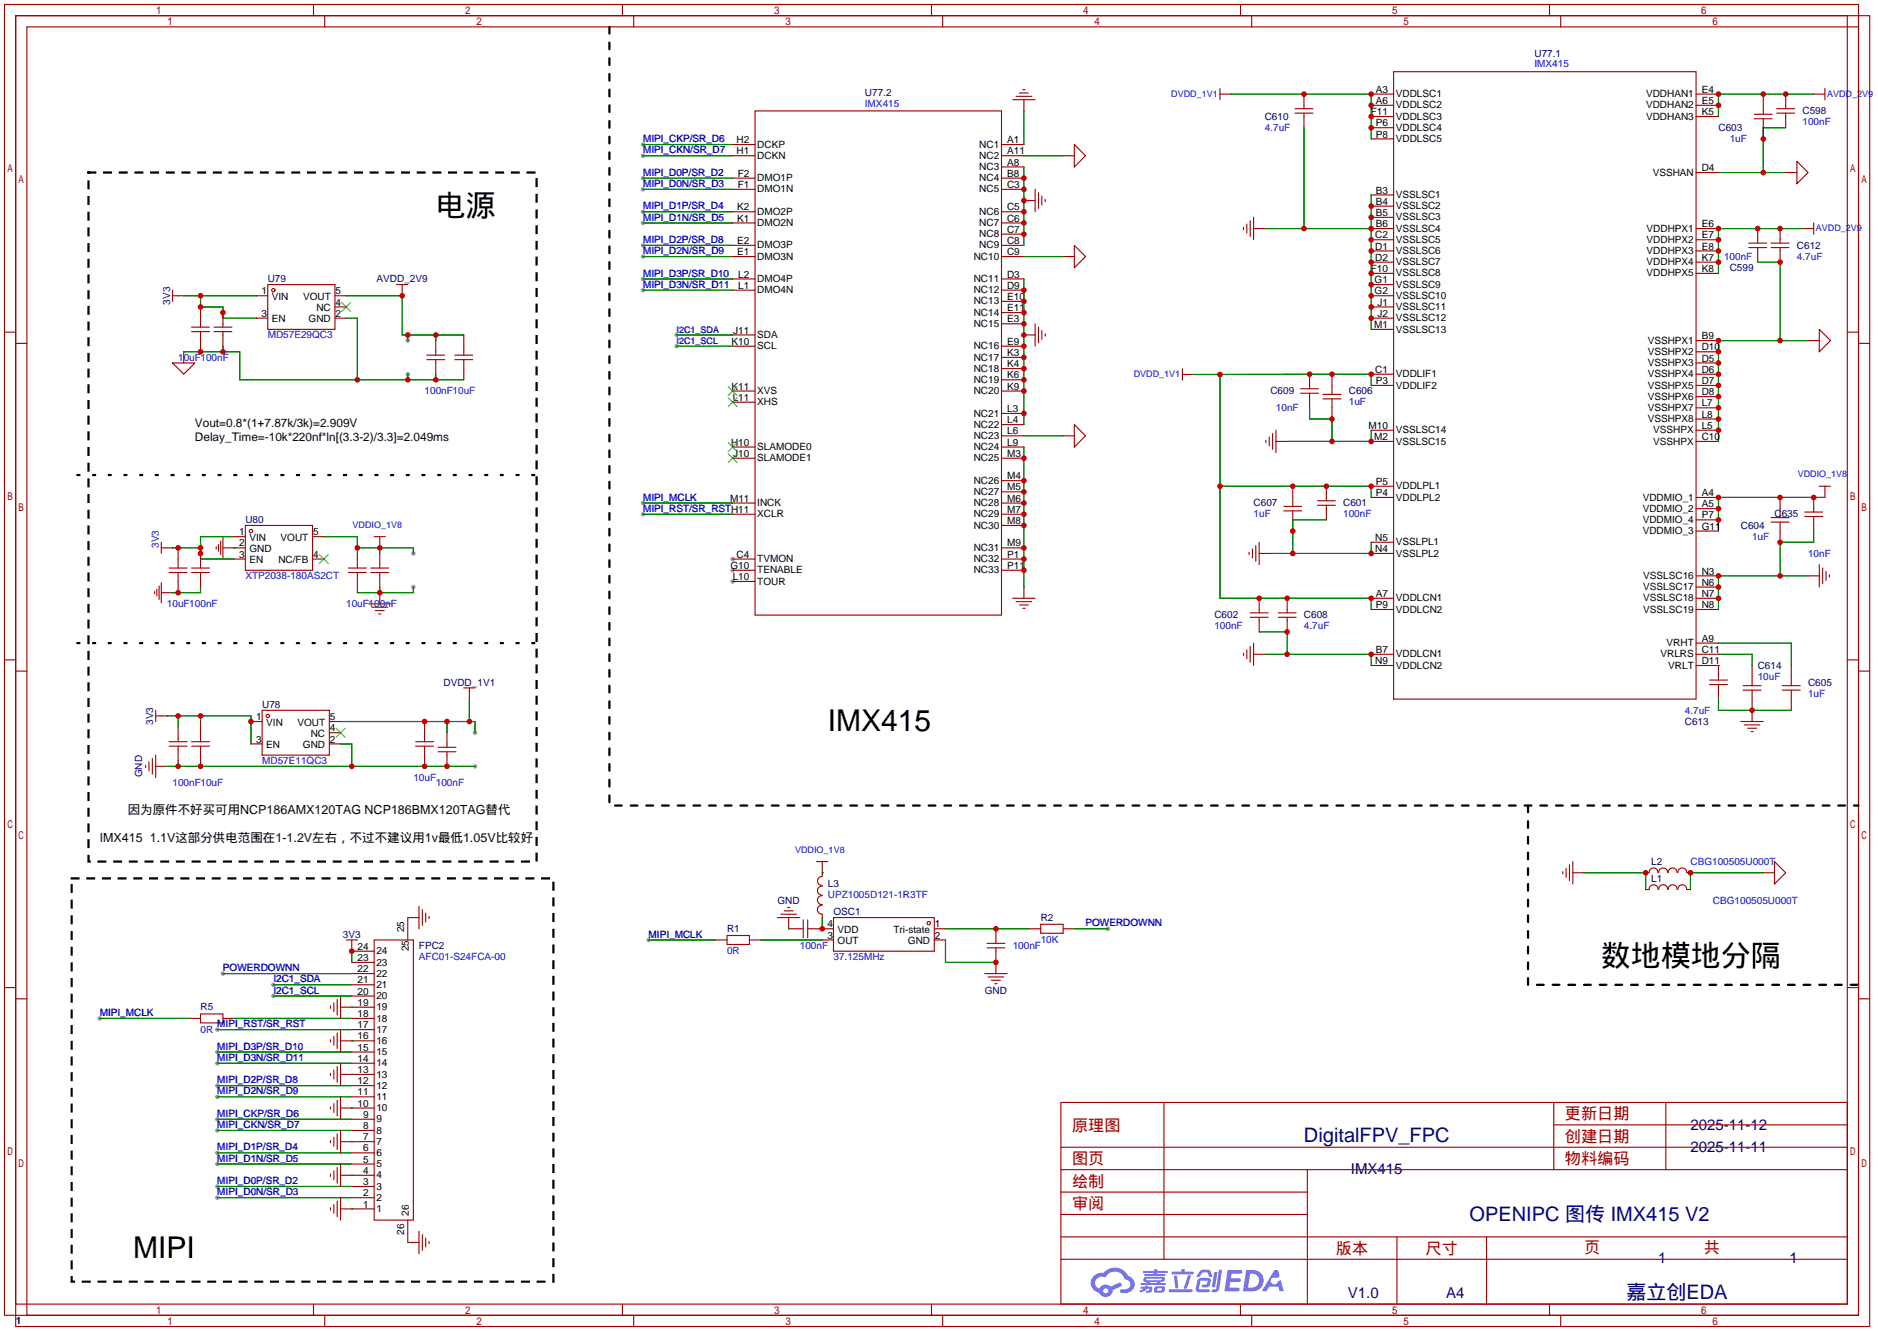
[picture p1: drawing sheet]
<svg xmlns="http://www.w3.org/2000/svg" width="426mm" height="302mm" viewBox="0 0 426 302" stroke-linecap="round" stroke-linejoin="round" font-family="sans-serif">
<g fill="#999">
<circle cx="166.1" cy="126.7" r=".51"/>
<circle cx="166.1" cy="129.3" r=".51"/>
<circle cx="166.1" cy="131.8" r=".51"/>
<circle cx="145.8" cy="42.9" r=".51"/>
<circle cx="145.8" cy="40.4" r=".51"/>
<circle cx="145.8" cy="48" r=".51"/>
<circle cx="145.8" cy="32.8" r=".51"/>
<circle cx="145.8" cy="55.6" r=".51"/>
<circle cx="145.8" cy="58.2" r=".51"/>
<circle cx="145.8" cy="63.2" r=".51"/>
<circle cx="145.8" cy="65.8" r=".51"/>
<circle cx="153.4" cy="75.9" r=".51"/>
<circle cx="145.8" cy="114" r=".51"/>
<circle cx="145.8" cy="116.6" r=".51"/>
<circle cx="92.5" cy="77.2" r=".51"/>
<circle cx="92.5" cy="84.8" r=".51"/>
<circle cx="145.8" cy="35.3" r=".51"/>
<circle cx="145.8" cy="50.5" r=".51"/>
<circle cx="153.4" cy="78.5" r=".51"/>
<circle cx="107.7" cy="173.7" r=".51"/>
<circle cx="107.7" cy="166.1" r=".51"/>
<circle cx="93.7" cy="133.1" r=".51"/>
<circle cx="93.7" cy="125.5" r=".51"/>
<circle cx="147.1" cy="213.1" r=".51"/>
<circle cx="251.2" cy="210.6" r=".51"/>
<circle cx="49.3" cy="271.5" r=".51"/>
<circle cx="49.3" cy="269" r=".51"/>
<circle cx="49.3" cy="263.9" r=".51"/>
<circle cx="49.3" cy="261.4" r=".51"/>
<circle cx="49.3" cy="256.3" r=".51"/>
<circle cx="49.3" cy="253.7" r=".51"/>
<circle cx="49.3" cy="248.7" r=".51"/>
<circle cx="49.3" cy="246.1" r=".51"/>
<circle cx="49.3" cy="241" r=".51"/>
<circle cx="49.3" cy="238.5" r=".51"/>
<circle cx="49.3" cy="233.4" r=".51"/>
<circle cx="22.6" cy="230.9" r=".51"/>
<circle cx="62" cy="225.8" r=".51"/>
<circle cx="62" cy="223.3" r=".51"/>
<circle cx="50.5" cy="220.7" r=".51"/>
</g>
<g fill="none" stroke="#a10000" stroke-width=".25">
<path d="M1 1h420.4v297.2h-420.4zM3.6 3.6h420.3v297.1h-420.3zM3.6 3.6h415.2v292.1h-415.2zM6.1 6.1h415.3v292.1h-415.3zM71.1 1v2.6M73.6 3.6v2.5M141.1 1v2.6M143.7 3.6v2.5M211.2 1v2.6M213.7 3.6v2.5M281.3 1v2.6M283.8 3.6v2.5"/>
<path d="M351.3 1v2.6M353.9 3.6v2.5M1 75.3h2.6M3.6 77.9h2.5M418.8 75.3h2.6M421.4 77.9h2.5M1 149.6h2.6M3.6 152.1h2.5M418.8 149.6h2.6M421.4 152.1h2.5M1 223.9h2.6M3.6 226.4h2.5"/>
<path d="M418.8 223.9h2.6M421.4 226.4h2.5M240.5 249.9h178.3v45.8h-178.3zM263.9 249.9v35.6M352.3 249.9v15.3M352.3 255h66.5M377.7 249.9v15.3M240.5 270.3h55.9M240.5 265.2h178.3M240.5 275.3h55.9M240.5 260.1h178.3M296.4 265.2v30.5"/>
<path d="M71.1 295.7v2.5M73.6 298.2v2.5M141.1 295.7v2.5M143.7 298.2v2.5M211.2 295.7v2.5M213.7 298.2v2.5M240.5 285.5h178.3M240.5 280.4h178.3M281.3 295.7v2.5M283.8 298.2v2.5M316.7 280.4v15.3M337.1 280.4v15.3"/>
<path d="M351.3 295.7v2.5M353.9 298.2v2.5"/>
</g>
<g fill="#5487ff">
<path d="M278.4 287.9h2.6a.48 .48 0 0 1 .7 .4 .48 .48 0 0 1-.7 .5h-1.8l-.1 1h1.9a.43 .43 0 0 1 .4 .5 .43 .43 0 0 1-.5 .3h-1.9l-.2 1.3h1.6a.45 .45 0 0 1 .6 .2 .45 .45 0 0 1-.1 .6l-3.3 .1z"/>
<path d="M288.9 288h.9l.4 1.4-.8 .4a.84 .84 0 0 0-1.2 .2 .84 .84 0 0 0 .3 1.2 .84 .84 0 0 0 1.2-.4l.1-.3 .6-.3 .7 2.5h-1l-.3-1h-2l-.6 1h-1.1z"/>
<path d="M275.3 288.4h.7l-.5 3.2a.36 .36 0 0 1-.3 .3 .36 .36 0 0 1-.4-.4z"/>
<path d="M276.4 287.9h.7l-.6 4.3a1.13 1.13 0 0 1-1.8 .6l.2-.4 .7-.1 .2-.2z"/>
<path d="M272.1 288.2l.6-.4h1a.77 .77 0 0 1 .8 .6l.3 .9-.1 .2h-.6l-.2-.9-.3-.1h-.9l-.7 1-.7-.1z"/>
<path d="M271.6 290l.6-.3h1.7a.81 .81 0 0 1 .6 .5 .81 .81 0 0 1-.1 .9 .81 .81 0 0 1-.9 .8h-.7a.32 .32 0 0 1-.3-.4 .32 .32 0 0 1 .4-.3h.7l.2-.9-1.6 .1-.4 1.9h2.2a.32 .32 0 0 1 .3 .4 .32 .32 0 0 1-.4 .3l-2.2-.1-.5-.3-.1-.5z"/>
<path d="M265.1 292.3h5a.33 .33 0 0 1 .3 .4 .33 .33 0 0 1-.4 .3h-4.8l-.2-.2z"/>
<path d="M269.3 289.1h.8l-.7 2a.98 .98 0 0 1-.7 1.1l-.3-.3z"/>
<path d="M266.2 289.2h.7l.3 2.6a.34 .34 0 0 1-.3 .3 .34 .34 0 0 1-.4-.2z"/>
<path d="M265.7 288.3h2.1l.3-.6h.5l-.1 .6h1.8a.32 .32 0 0 1 .4 .3 .32 .32 0 0 1-.4 .3h-4.5l-.2-.1z"/>
<path d="M258.7 291.7h.9l.1-.2h.6v.2h.8l.2 .2-.2 .9-1.3 .2v-.4h.7l.1-.4a.68 .68 0 0 0-1 .4l-1.1 .4-.2-.4 1-.4h-.7z"/>
<path d="M259.2 288.1h2.4l.1-.3h.7v.3h2.1l.3 .3-.3 .2h-2.2v.3h1.8l.2 .2-.2 .2h-4.6v-.4h2v-.3h-2.2l-.2-.1z"/>
<path d="M282.6 287.9l-.8 4.9h1.7a2.5 2.5 0 0 0 3-2.5 2.5 2.5 0 0 0-3.1-2.4zM283.4 288.8a1.65 1.65 0 0 1 2.1 1.6 1.65 1.65 0 0 1-2.2 1.5h-.3z"/>
<path d="M259.4 289.7l-.2 .7 .7 .2 .1 .3h-1.3l.1 .4h5.3l.3-.2-.2-.2h-1.2l.2-.3a.7 .7 0 0 0 .8-.2 .7 .7 0 0 0 0-.9h-4.2zM260 289.9l3.4 .1-.2 .2h-3.2zM260.7 290.6h1.7l-.2 .3h-1.4z"/>
<path d="M261.8 291.8a1.05 1.05 0 0 0 0 1.2 2.91 2.91 0 0 0 2.2-.2 .98 .98 0 0 0 0-1.2h-1.7zM262.4 292.1l.9-.1 .1 .4-.3 .2h-.8z"/>
<path d="M248.1 289.2a2.23 2.23 0 0 0-.7 2.3 2.23 2.23 0 0 0 1.8 1.6 1.58 1.58 0 0 0 1.8 .9 1.58 1.58 0 0 0 1.3-1.5l2.2-1-.5-.8-2.1 1a1.65 1.65 0 0 0-2.7 .5 1.47 1.47 0 0 1-.7-2.1 1.47 1.47 0 0 1 2.2-.4 2.3 2.3 0 0 1 2.3-1.4 2.3 2.3 0 0 1 2 1.8 1.12 1.12 0 0 1 1.3 1 1.12 1.12 0 0 1-1.1 1.2h-.7a.45 .45 0 0 0-.6 .3 .45 .45 0 0 0 .4 .6 2.21 2.21 0 0 0 2.3-.6 2.21 2.21 0 0 0 .5-2.3 2.13 2.13 0 0 0-1.3-1 3.3 3.3 0 0 0-5.6-.7l-1.1 .1zM250.1 292.7a.6 .6 0 0 1 1.2 0 .6 .6 0 0 1-1.2 0z"/>
</g>
<g fill="none" stroke="#a10000" stroke-width=".25">
<path d="M316 16.3h68.6v142.2h-68.6zM166.1 32.8h5.1M166.1 35.3h5.1M171.2 25.1h55.9v114.3h-55.9zM227.1 32.8h5.1M227.1 35.3h5.1M227.1 37.8h5.1M229.6 22.6h5.1M230.4 21.8h3.5M231.1 21.1h2.1M231.9 20.3h.5M232.2 22.6v2.5"/>
<path d="M241 35.3h2.6M243.6 32.8l2.5 2.5-2.5 2.5zM276.6 21.3h2.5M276.6 20.1v2.5M279.1 21.3h.1M293.6 24.6h4.1M293.6 25.7h4.1M295.7 21.3v3.3M295.7 25.7v3.3M310.9 21.3h5.1M310.9 23.9h5.1M310.9 26.4h5.1"/>
<path d="M310.9 29h5.1M310.9 31.5h5.1M384.6 21.3h5M384.6 23.9h5M384.6 26.4h5M384.6 39.1h5M397.8 26.9h4M397.8 25.9h4M399.8 21.3v4.6M399.8 26.9v4.6M402.8 24.6h4.1M402.8 25.7h4.1"/>
<path d="M404.9 21.3v3.3M404.9 25.7v3.3M404.9 39.1h2.5M407.4 36.6l2.6 2.5-2.6 2.6zM411.2 21.3h2.6M411.2 21.3h.1M413.8 20.1v2.5M166.1 40.4h5.1M166.1 42.9h5.1M166.1 48h5.1M166.1 50.5h5.1M166.1 55.6h5.1"/>
<path d="M166.1 58.2h5.1M227.1 40.4h5.1M227.1 42.9h5.1M227.1 48h5.1M227.1 50.5h5.1M227.1 55.6h5.1M227.1 58.2h5.1M227.1 53.1h5.1M232.2 45.5h2.5M234.7 42.9v5.1M235.5 43.7v3.5M236.2 44.4v2.1"/>
<path d="M237 45.2v.5M241 58.2h2.6M243.6 55.6l2.5 2.6-2.5 2.5zM281.9 51.6v.5M282.7 50.8v2M283.5 50v3.6M284.2 51.8h2.6M284.2 49.3v5.1M310.9 51.8h5.1M310.9 44.2h5.1M310.9 46.7h5.1M310.9 49.3h5.1"/>
<path d="M310.9 54.4h5.1M310.9 56.9h5.1M310.9 59.4h5.1M384.6 51.8h5M384.6 54.4h5M384.6 56.9h5M384.6 59.4h5M396.5 56.1h4.1M396.5 55.1h4.1M398.5 51.8v3.3M398.5 56.1v3.3M401.6 56.1h4"/>
<path d="M401.6 55.1h4M403.6 51.8v3.3M403.6 56.1v3.3M408.7 51.8h2.5M408.7 51.8h.1M411.2 50.5v2.6M39.1 67.1h2.6M39.1 65.8v2.5M41.7 79.8v2.5M43.4 75.2h4.1M43.4 74.2h4.1M45.5 69.6v4.6"/>
<path d="M45.5 75.2v4.6M48.5 75.2h4.1M48.5 74.2h4.1M50.5 70.9v3.3M50.5 75.2v3.3M58.2 67.1h2.5M58.2 72.1h2.5M60.7 64.5h15.2v10.2h-15.2zM75.9 67.1h2.6M75.9 69.6h2.6M75.9 72.1h2.6M89.9 64.5h2.6"/>
<path d="M91.2 64.5v2.6M98.8 77.2v3.3M105.2 75.9v4.6M166.1 63.2h5.1M166.1 65.8h5.1M166.1 75.9h5.1M166.1 78.5h5.1M227.1 63.2h5.1M227.1 65.8h5.1M227.1 78.5h5.1M227.1 68.3h5.1M227.1 70.9h5.1"/>
<path d="M227.1 73.4h5.1M232.2 75.9h2.5M234.7 73.4v5.1M235.5 74.2v3.5M236.2 74.9v2.1M237 75.7v.5M310.9 64.5h5.1M310.9 67.1h5.1M310.9 62h5.1M310.9 69.6h5.1M310.9 72.1h5.1M310.9 74.7h5.1"/>
<path d="M384.6 62h5M384.6 77.2h5M384.6 79.8h5M410 77.2h2.5M412.5 74.7l2.5 2.5-2.5 2.6zM39.1 82.3h5.1l-2.5 2.5zM96.8 81.5h4M96.8 80.5h4M98.8 81.5v3.3M103.1 81.5h4.1M103.1 80.5h4.1M105.2 81.5v4.6"/>
<path d="M166.1 88.6h5.1M166.1 91.2h5.1M227.1 88.6h5.1M227.1 81h5.1M227.1 83.6h5.1M227.1 86.1h5.1M227.1 93.7h5.1M227.1 96.3h5.1M227.1 98.8h5.1M241 98.8h2.6M243.6 96.3l2.5 2.5-2.5 2.5zM268.1 84.9h2.5"/>
<path d="M268.1 83.6v2.6M270.6 84.9h.1M287 99.8v.5M287.8 99.1v2M288.5 98.3v3.6M289.3 97.5v5.1M294.9 88.1h4.1M294.9 89.2h4.1M296.9 84.8v3.3M296.9 89.2v3.3M300 89.4h4M300 90.4h4"/>
<path d="M302 84.8v4.6M302 90.4v4.6M310.9 84.8h5.1M310.9 87.4h5.1M310.9 97.5h5.1M384.6 84.8h5M384.6 87.4h5M384.6 97.5h5M384.6 82.3h5M384.6 89.9h5M384.6 92.5h5M384.6 95h5"/>
<path d="M55.6 119.1h15.3v10.2h-15.3zM166.1 101.3h5.1M166.1 103.9h5.1M166.1 114h5.1M166.1 116.6h5.1M227.1 101.3h5.1M227.1 103.9h5.1M227.1 114h5.1M227.1 116.6h5.1M227.1 109h5.1M227.1 111.5h5.1M227.1 119.1h5.1"/>
<path d="M289.3 100.1h2.5M291.1 114.8h4M291.1 115.8h4M293.1 110.2v4.6M293.1 115.8v4.6M298.7 114.6h4.1M298.7 113.5h4.1M300.7 110.2v3.3M300.7 114.6v3.3M310.9 110.2h5.1M310.9 112.8h5.1M310.9 100.1h5.1"/>
<path d="M384.6 112.8h5M384.6 100.1h5M384.6 115.3h5M384.6 117.9h5M401.6 118.4h4M401.6 117.3h4M403.6 112.8v4.5M403.6 118.4v4.5M409.2 116.1h4.1M409.2 117.1h4.1M411.2 112.8v3.3M411.2 117.1v3.3"/>
<path d="M412.5 110.2h2.5M413.8 110.2v2.6M413.8 112.8h.1M35.1 134.1v.5M35.6 133.6v1.5M36.1 132.8v3.1M36.6 124.2h2.5M36.6 134.4h2.5M36.6 122.9v2.6M36.6 132.1v4.6M38.4 129.8h4M38.4 128.8h4"/>
<path d="M39.1 134.4h.1M39.1 124.2h.1M40.4 124.2v4.6M40.4 129.8v4.6M43.4 129.8h4.1M43.4 128.8h4.1M45.5 125.5v3.3M45.5 129.8v3.3M49 124v.5M49.5 123.4v1.6M50 122.7v3M50.5 124.2h5.1"/>
<path d="M50.5 121.9v4.6M53.1 124.2h.1M53.1 126.7h2.5M53.1 121.7h2.5M70.9 126.7h2.5M70.9 121.7h2.5M79 129.8h4.1M79 128.8h4.1M81 124.2v4.6M81 129.8v4.6M83.6 136.9h5M84.1 129.8h4"/>
<path d="M84.1 128.8h4M84.3 137.7h3.6M84.8 121.7h2.6M85.1 138.4h2M85.9 139.2h.5M86.1 124.2h.1M86.1 121.7v2.5M86.1 125.5v3.3M86.1 129.8v3.3M86.1 134.4v2.5M166.1 126.7h5.1M166.1 129.3h5.1"/>
<path d="M166.1 131.8h5.1M227.1 126.7h5.1M227.1 129.3h5.1M227.1 124.2h5.1M229.6 135.6h5.1M230.4 136.4h3.5M231.1 137.2h2.1M231.9 137.9h.5M232.2 133.1v2.5M283.2 125.2v.5M283.5 140h4M283.5 138.9h4"/>
<path d="M284 124.5v2M284.7 123.7v3.6M285.5 122.9v5.1M285.5 135.6v3.3M285.5 140v3.3M285.5 125.5h2.5M289.8 140h4.1M289.8 138.9h4.1M291.8 135.6v3.3M291.8 140v3.3M310.9 135.6h5.1M310.9 125.5h5.1"/>
<path d="M310.9 138.2h5.1M310.9 122.9h5.1M384.6 135.6h5M384.6 130.6h5M384.6 120.4h5M384.6 133.1h5M384.6 138.2h5M410 130.6h2.5M412.5 128v5.1M413.3 128.8v3.5M414 129.5v2.1M414.8 130.3v.5"/>
<path d="M105.2 156h2.5M106.4 156v2.5M281.9 148.1v.5M282.7 147.3v2.1M283.5 146.6v3.5M284.2 145.8v5.1M284.2 148.3h2.6M310.9 148.3h5.1M310.9 150.9h5.1M384.6 148.3h5M384.6 150.9h5v3.3M384.6 145.8h5"/>
<path d="M387.6 155.2h4.1M387.6 154.2h4.1M389.6 155.2v3.3M395.2 156.5h4.1M395.2 155.4h4.1M397.3 150.9v4.5M397.3 156.5v7.1M404.1 156.5h4.1M404.1 155.4h4.1M406.1 150.9v4.5M406.1 156.5v4.5M33 173.5v.5"/>
<path d="M33.8 172.7v2.1M34.5 172v3.5M35.3 173.7h2.5M35.3 161v2.6M35.3 171.2v5.1M35.3 162.3h2.5M38.4 169.2h4M38.4 168.1h4M40.4 164.8v3.3M40.4 169.2v3.3M43.4 169.2h4.1M43.4 168.1h4.1"/>
<path d="M45.5 163.6v4.5M45.5 169.2v4.5M56.9 163.6h2.5M56.9 168.7h2.5M59.4 161h15.3v10.2h-15.3zM74.7 163.6h2.5M74.7 166.1h2.5M74.7 168.7h2.5M94.2 169.2h4.1M94.2 168.1h4.1M96.3 163.6v4.5M96.3 169.2v4.5"/>
<path d="M99.3 170.4h4.1M99.3 169.4h4.1M101.3 166.1v3.3M101.3 170.4v3.3M394.7 163.6h5.1M395.5 164.3h3.5M396.2 165.1h2.1M397 165.9h.5M185.2 195.3h2.5M186.4 198.7a1.01 1.01 0 0 0-1.1 1 1.01 1.01 0 0 0 1.1 1M186.4 197.9h.1M186.4 195.3v3.3"/>
<path d="M354.3 197.6v.5M355.1 196.8v2.1M355.9 196.1v3.5M356.6 197.9h2.6M356.6 195.3v5.1M373.1 197.9h.8M373.9 197.9a1.01 1.01 0 0 1 1-1.1 1.01 1.01 0 0 1 1 1.1M376.1 197.9a1.01 1.01 0 0 1 1-1.1 1.01 1.01 0 0 1 1 1.1M378.2 197.9a1.01 1.01 0 0 1 1-1.1 1.01 1.01 0 0 1 1 1.1M380.4 197.9a1.01 1.01 0 0 1 1-1.1 1.01 1.01 0 0 1 1 1.1M382.5 197.9h.8M399.8 197.9h2.5"/>
<path d="M402.3 195.3l2.6 2.6-2.6 2.5zM78.5 213.1h2.5M79.8 218.2h5M79.8 213.1v2.5h5M84.8 213.1h8.9v63.5h-8.9zM95 208h-2.5v5.1M95 205.5v5.1M95.8 206.2v3.6M96.5 207v2M97.3 207.8v.5M162.3 213.1h2.5M164.8 212.1h5.1v2h-5.1z"/>
<path d="M169.9 213.1h2.6M176.3 208h5.1M177 207.3h3.6M177.8 206.5h2M178.6 205.7h.5M178.8 208v2.6h3.3M182.1 208.5v4.1M183.1 210.6h5.9M183.1 208.5v4.1M186.4 203.1a1.01 1.01 0 0 0-1.1 1 1.01 1.01 0 0 0 1.1 1M186.4 200.9a1.01 1.01 0 0 0-1.1 1 1.01 1.01 0 0 0 1.1 1M186.4 205.2a1.01 1.01 0 0 0-1.1 1 1.01 1.01 0 0 0 1.1 1"/>
<path d="M186.4 213.1h2.6M186.4 207.3v.7M189 208h22.8v7.6h-22.8zM211.8 210.6h2.6M211.8 213.1h2.6M223.8 213.9h4M223.8 214.9h4M225.8 210.6v3.3M225.8 214.9v5.8M233.4 210.6h2.6M236 209.5h5v2.1h-5zM241 210.6h2.6"/>
<path d="M373.1 201.7h.8M373.9 201.7a1.01 1.01 0 0 1 1-1.1 1.01 1.01 0 0 1 1 1.1M376.1 201.7a1.01 1.01 0 0 1 1-1.1 1.01 1.01 0 0 1 1 1.1M378.2 201.7a1.01 1.01 0 0 1 1-1.1 1.01 1.01 0 0 1 1 1.1M380.4 201.7a1.01 1.01 0 0 1 1-1.1 1.01 1.01 0 0 1 1 1.1M382.5 201.7h.8M42.9 230.9h2.6M45.5 229.9h5v2h-5zM50.5 230.9h2.6M74.9 228.1v.5M74.9 235.7v.5M75.7 227.3v2.1"/>
<path d="M75.7 234.9v2.1M76.5 226.6v3.5M76.5 234.2v3.5M77.2 236h7.6M77.2 228.3h7.6M77.2 225.8v5.1M77.2 233.4v5.1M79.8 220.7h5M79.8 238.5h5M79.8 233.4h5M79.8 230.9h5M79.8 225.8h5"/>
<path d="M79.8 223.3h5M223.3 220.7h5M224 221.5h3.6M224.8 222.2h2M225.6 223h.5M74.9 243.3v.5M74.9 251v.5M74.9 258.6v.5M75.7 242.6v2M75.7 250.2v2M75.7 257.8v2M76.5 241.8v3.6"/>
<path d="M76.5 249.4v3.6M76.5 257v3.6M77.2 258.8h7.6M77.2 251.2h7.6M77.2 243.6h7.6M77.2 241v5.1M77.2 248.7v5M77.2 256.3v5.1M79.8 256.3h5M79.8 253.7h5M79.8 248.7h5M79.8 246.1h5"/>
<path d="M79.8 241h5M74.9 266.2v.5M74.9 273.8v.5M75.7 265.4v2.1M75.7 273v2.1M76.5 264.7v3.5M76.5 272.3v3.5M77.2 274.1h7.6M77.2 266.4h7.6M77.2 263.9v5.1M77.2 271.5v5.1M79.8 271.5h5"/>
<path d="M79.8 269h5M79.8 263.9h5M79.8 261.4h5M92.5 276.6v5.1h2.5M95 279.1v5.1M95.8 279.9v3.6M96.5 280.7v2M97.3 281.4v.5"/>
<circle cx="62" cy="65.8" r=".38"/>
<circle cx="56.9" cy="120.4" r=".38"/>
<circle cx="60.7" cy="162.3" r=".38"/>
<circle cx="210.6" cy="209.3" r=".38"/>
</g>
<g fill="none" stroke="#008700" stroke-width=".25">
<path d="M145.8 32.8h20.3M145.8 35.3h20.3M232.2 35.3h8.8M232.2 25.1v7.7M232.2 37.8v17.8M279.1 21.3h31.8v10.2M295.7 29v22.8M389.6 39.1h15.3M404.9 29h-5.1v10.1M411.2 21.3h-21.6v5.1M145.8 42.9h20.3M145.8 40.4h20.3"/>
<path d="M145.8 48h20.3M145.8 55.6h20.3M145.8 58.2h20.3M145.8 50.5h20.3M232.2 58.2h8.8M286.8 51.8h24.1M310.9 44.2v30.5M398.5 59.4h5.1v17.8M408.7 51.8h-19.1v10.2M41.7 67.1h16.5M41.7 79.8h12.7v6.3h50.8M45.5 67.1v2.5h5v2.5h7.7"/>
<path d="M50.5 78.5v1.3M78.5 67.1h12.7v8.8h14M78.5 72.1h2.5v14M92.5 75.9v1.3M98.8 75.9v1.3M145.8 63.2h20.3M145.8 65.8h20.3M153.4 75.9h12.7M153.4 78.5h12.7M232.2 63.2v33.1M410 77.2h-20.4v22.9M92.5 84.8v1.3"/>
<path d="M98.8 84.8v1.3M232.2 98.8h8.8M270.6 84.9h6M276.6 84.9v50.7h34.3v2.6M276.6 84.9l34.3-.1v2.6M296.9 92.5v2.5h5.1v5.1M310.9 97.5v2.6h-19.1M145.8 114h20.3M145.8 116.6h20.3M232.2 101.3v31.8M276.6 110.2h34.3v2.6M300.7 117.9h-7.6v7.6"/>
<path d="M413.8 112.8h-24.2v7.6M39.1 124.2h6.4M45.5 133.1v1.3h-6.4M53.1 124.2h.1M53.1 121.7h-7.6v5h7.6M73.4 121.7h7.6v2.5h12.7v1.3M86.1 124.2v1.3M86.1 133.1v1.3M93.7 133.1v1.3h-12.7M310.9 122.9v2.6h-22.9M410 130.6h-20.4v7.6M411.2 120.4v2.5h-7.6v7.7"/>
<path d="M106.4 158.5v5.1M285.5 143.3h6.3v5M286.8 148.3h24.1v2.6M389.6 150.9h.1M389.6 145.8h16.5v5.1M389.6 148.3h7.7v2.6M389.6 158.5v2.5h16.5M37.8 162.3h19.1v6.4M37.8 173.7h69.9M40.4 162.3v2.5M40.4 172.5v1.2M45.5 162.3v1.3"/>
<path d="M77.2 168.7h2.6v5M77.2 163.6h30.5v2.5M101.3 163.6v2.5M186.4 197.9h.1M359.2 197.9h13.9v3.8M399.8 197.9h-16.5v3.8M79.8 215.6v2.6M92.5 208h.1M147.1 213.1h15.2M172.5 213.1h13.9M178.8 210.6h.1M186.4 208v2.6"/>
<path d="M214.4 213.1v5.1h11.4M214.4 210.6h19M243.6 210.6h7.6M22.6 230.9h20.3M49.3 238.5h30.5M49.3 233.4h30.5M50.5 220.7h29.3M53.1 230.9h26.7M62 225.8h17.8M62 223.3h17.8M79.8 236h.1M79.8 228.3h.1"/>
<path d="M49.3 256.3h30.5M49.3 253.7h30.5M49.3 248.7h30.5M49.3 246.1h30.5M49.3 241h30.5M79.8 258.8h.1M79.8 251.2h.1M79.8 243.6h.1M49.3 271.5h30.5M49.3 269h30.5M49.3 263.9h30.5M49.3 261.4h30.5"/>
<path d="M79.8 274.1h.1M79.8 266.4h.1M92.5 281.7h.1"/>
</g>
<path d="M138.2 6.1v176.5h283.2M20.1 39.1h101.6v156.2h-101.6zM16.3 199.1h109.2v91.5h-109.2zM346.5 182.6v40.7h74.9" fill="none" stroke="#000" stroke-width=".51" stroke-dasharray="1.5 2"/>
<g fill="none" stroke="#3c3" stroke-width=".25">
<path d="M77.5 68.6l2 2M79.5 68.6l-2 2M165.1 87.6l2 2.1M165.1 90.2l2 2M167.1 87.6l-2 2.1M167.1 90.2l-2 2M165.1 100.3l2 2.1M165.1 102.9l2 2M167.1 100.3l-2 2.1M167.1 102.9l-2 2M72.4 125.7l2 2.1M74.4 125.7l-2 2.1"/>
<path d="M76.2 165.1l2 2M78.2 165.1l-2 2"/>
</g>
<path d="M17.5 107.7h104.2M17.5 145.8h104.2" fill="none" stroke="#000" stroke-width=".51" stroke-dasharray=".5 3"/>
<g fill="#c00">
<circle cx="276.6" cy="84.9" r=".63"/>
<circle cx="276.6" cy="110.2" r=".63"/>
<circle cx="285.5" cy="135.6" r=".63"/>
<circle cx="291.8" cy="135.6" r=".63"/>
<circle cx="310.9" cy="135.6" r=".63"/>
<circle cx="293.1" cy="110.2" r=".63"/>
<circle cx="300.7" cy="110.2" r=".63"/>
<circle cx="310.9" cy="110.2" r=".63"/>
<circle cx="296.9" cy="84.8" r=".63"/>
<circle cx="302" cy="84.8" r=".63"/>
<circle cx="310.9" cy="84.8" r=".63"/>
<circle cx="45.5" cy="162.3" r=".63"/>
<circle cx="40.4" cy="162.3" r=".63"/>
<circle cx="56.9" cy="163.6" r=".63"/>
<circle cx="92.5" cy="75.9" r=".63"/>
<circle cx="91.2" cy="67.1" r=".63"/>
<circle cx="98.8" cy="75.9" r=".63"/>
<circle cx="50.5" cy="79.8" r=".63"/>
<circle cx="81" cy="86.1" r=".63"/>
<circle cx="92.5" cy="86.1" r=".63"/>
<circle cx="98.8" cy="86.1" r=".63"/>
<circle cx="45.5" cy="79.8" r=".63"/>
<circle cx="404.9" cy="21.3" r=".63"/>
<circle cx="399.8" cy="21.3" r=".63"/>
<circle cx="389.6" cy="21.3" r=".63"/>
<circle cx="389.6" cy="23.9" r=".63"/>
<circle cx="399.8" cy="39.1" r=".63"/>
<circle cx="399.8" cy="31.5" r=".63"/>
<circle cx="310.9" cy="148.3" r=".63"/>
<circle cx="291.8" cy="148.3" r=".63"/>
<circle cx="291.8" cy="143.3" r=".63"/>
<circle cx="293.1" cy="125.5" r=".63"/>
<circle cx="310.9" cy="125.5" r=".63"/>
<circle cx="293.1" cy="120.4" r=".63"/>
<circle cx="302" cy="100.1" r=".63"/>
<circle cx="310.9" cy="100.1" r=".63"/>
<circle cx="302" cy="95" r=".63"/>
<circle cx="310.9" cy="51.8" r=".63"/>
<circle cx="295.7" cy="51.8" r=".63"/>
<circle cx="310.9" cy="49.3" r=".63"/>
<circle cx="310.9" cy="46.7" r=".63"/>
<circle cx="310.9" cy="54.4" r=".63"/>
<circle cx="310.9" cy="56.9" r=".63"/>
<circle cx="310.9" cy="59.4" r=".63"/>
<circle cx="310.9" cy="62" r=".63"/>
<circle cx="310.9" cy="64.5" r=".63"/>
<circle cx="310.9" cy="67.1" r=".63"/>
<circle cx="310.9" cy="69.6" r=".63"/>
<circle cx="310.9" cy="72.1" r=".63"/>
<circle cx="295.7" cy="21.3" r=".63"/>
<circle cx="310.9" cy="21.3" r=".63"/>
<circle cx="310.9" cy="23.9" r=".63"/>
<circle cx="310.9" cy="26.4" r=".63"/>
<circle cx="310.9" cy="29" r=".63"/>
<circle cx="389.6" cy="130.6" r=".63"/>
<circle cx="403.6" cy="130.6" r=".63"/>
<circle cx="389.6" cy="133.1" r=".63"/>
<circle cx="389.6" cy="135.6" r=".63"/>
<circle cx="403.6" cy="122.9" r=".63"/>
<circle cx="389.6" cy="112.8" r=".63"/>
<circle cx="403.6" cy="112.8" r=".63"/>
<circle cx="411.2" cy="112.8" r=".63"/>
<circle cx="389.6" cy="115.3" r=".63"/>
<circle cx="389.6" cy="117.9" r=".63"/>
<circle cx="389.6" cy="77.2" r=".63"/>
<circle cx="403.6" cy="77.2" r=".63"/>
<circle cx="403.6" cy="59.4" r=".63"/>
<circle cx="389.6" cy="79.8" r=".63"/>
<circle cx="389.6" cy="82.3" r=".63"/>
<circle cx="389.6" cy="84.8" r=".63"/>
<circle cx="389.6" cy="87.4" r=".63"/>
<circle cx="389.6" cy="89.9" r=".63"/>
<circle cx="389.6" cy="92.5" r=".63"/>
<circle cx="389.6" cy="95" r=".63"/>
<circle cx="389.6" cy="97.5" r=".63"/>
<circle cx="403.6" cy="51.8" r=".63"/>
<circle cx="398.5" cy="51.8" r=".63"/>
<circle cx="389.6" cy="51.8" r=".63"/>
<circle cx="389.6" cy="54.4" r=".63"/>
<circle cx="389.6" cy="56.9" r=".63"/>
<circle cx="389.6" cy="59.4" r=".63"/>
<circle cx="397.3" cy="161" r=".63"/>
<circle cx="45.5" cy="173.7" r=".63"/>
<circle cx="40.4" cy="173.7" r=".63"/>
<circle cx="79.8" cy="173.7" r=".63"/>
<circle cx="96.3" cy="173.7" r=".63"/>
<circle cx="101.3" cy="173.7" r=".63"/>
<circle cx="106.4" cy="163.6" r=".63"/>
<circle cx="101.3" cy="163.6" r=".63"/>
<circle cx="96.3" cy="163.6" r=".63"/>
<circle cx="45.5" cy="69.6" r=".63"/>
<circle cx="50.5" cy="70.9" r=".63"/>
<circle cx="45.5" cy="67.1" r=".63"/>
<circle cx="40.4" cy="134.4" r=".63"/>
<circle cx="45.5" cy="124.2" r=".63"/>
<circle cx="45.5" cy="125.5" r=".63"/>
<circle cx="40.4" cy="124.2" r=".63"/>
<circle cx="86.1" cy="134.4" r=".63"/>
<circle cx="86.1" cy="124.2" r=".63"/>
<circle cx="81" cy="124.2" r=".63"/>
<circle cx="232.2" cy="40.4" r=".63"/>
<circle cx="232.2" cy="42.9" r=".63"/>
<circle cx="232.2" cy="45.5" r=".63"/>
<circle cx="232.2" cy="48" r=".63"/>
<circle cx="232.2" cy="50.5" r=".63"/>
<circle cx="232.2" cy="53.1" r=".63"/>
<circle cx="232.2" cy="65.8" r=".63"/>
<circle cx="232.2" cy="68.3" r=".63"/>
<circle cx="232.2" cy="70.9" r=".63"/>
<circle cx="232.2" cy="73.4" r=".63"/>
<circle cx="232.2" cy="75.9" r=".63"/>
<circle cx="232.2" cy="78.5" r=".63"/>
<circle cx="232.2" cy="81" r=".63"/>
<circle cx="232.2" cy="83.6" r=".63"/>
<circle cx="232.2" cy="86.1" r=".63"/>
<circle cx="232.2" cy="88.6" r=".63"/>
<circle cx="232.2" cy="93.7" r=".63"/>
<circle cx="232.2" cy="103.9" r=".63"/>
<circle cx="232.2" cy="109" r=".63"/>
<circle cx="232.2" cy="111.5" r=".63"/>
<circle cx="232.2" cy="114" r=".63"/>
<circle cx="232.2" cy="116.6" r=".63"/>
<circle cx="232.2" cy="119.1" r=".63"/>
<circle cx="232.2" cy="124.2" r=".63"/>
<circle cx="232.2" cy="126.7" r=".63"/>
<circle cx="232.2" cy="129.3" r=".63"/>
<circle cx="383.3" cy="197.9" r=".63"/>
<circle cx="373.1" cy="197.9" r=".63"/>
<circle cx="186.4" cy="210.6" r=".63"/>
<circle cx="225.8" cy="218.2" r=".63"/>
<circle cx="225.8" cy="210.6" r=".63"/>
<circle cx="79.8" cy="215.6" r=".63"/>
</g>
<g font-size="6.8">
<text x="98.8" y="48.9">电源</text>
<text x="187.7" y="165.8">IMX415</text>
<text x="363" y="219.1">数地模地分隔</text>
<text x="30.2" y="285.1">MIPI</text>
</g>
<g font-size="4.5" fill="#000080">
<text x="295.7" y="259">DigitalFPV_FPC</text>
<text x="333.2" y="276.8">OPENIPC 图传 IMX415 V2</text>
<text x="368.8" y="294.6">嘉立创EDA</text>
</g>
<g font-size="3.7" fill="#a00000">
<text x="243.1" y="256.3">原理图</text>
<text x="354.8" y="253.8">更新日期</text>
<text x="243.1" y="264">图页</text>
<text x="354.8" y="258.9">创建日期</text>
<text x="354.8" y="264">物料编码</text>
<text x="243.1" y="269">绘制</text>
<text x="243.1" y="274.1">审阅</text>
<text x="302.9" y="284.3">版本</text>
<text x="323.2" y="284.3">尺寸</text>
<text x="359.2" y="284">页</text>
<text x="386.3" y="284">共</text>
</g>
<g font-size="3.4" fill="#000080">
<text x="383.3" y="256.1">2025-11-12</text>
<text x="383.3" y="261.2">2025-11-11</text>
<text x="306.3" y="266.3">IMX415</text>
<text x="376" y="286.3">1</text>
<text x="405.7" y="286.3">1</text>
<text x="305.6" y="294.2">V1.0</text>
<text x="327.9" y="294.2">A4</text>
</g>
<g font-size="2.8">
<text x="29" y="184.5">因为原件不好买可用NCP186AMX120TAG NCP186BMX120TAG替代</text>
<text x="22.6" y="190.8">IMX415 1.1V这部分供电范围在1-1.2V左右，不过不建议用1v最低1.05V比较好</text>
</g>
<g font-size="2.7">
<text x="44.2" y="96.9">Vout=0.8*(1+7.87k/3k)=2.909V</text>
<text x="44.2" y="99.9">Delay_Time=-10k*220nf*ln[(3.3-2)/3.3]=2.049ms</text>
</g>
<g font-size="2.3" fill="#000080">
<text x="347.9" y="12.8">U77.1</text>
<text x="196.1" y="21.7">U77.2</text>
<text x="286.8" y="27.1">C610</text>
<text x="389.6" y="29.7">C603</text>
<text x="408.7" y="25.9">C598</text>
<text x="407.4" y="56.4">C612</text>
<text x="60.7" y="64">U79</text>
<text x="85.4" y="64">AVDD_2V9</text>
<text x="392.2" y="61.4">C599</text>
<text x="38.6" y="69.1" transform="rotate(-90 38.6 69.1)">3V3</text>
<text x="288" y="89.4">C609</text>
<text x="305.8" y="89.4">C606</text>
<text x="55.6" y="118.6">U80</text>
<text x="284.2" y="114.8">C607</text>
<text x="304.5" y="114.8">C601</text>
<text x="394.7" y="119.9">C604</text>
<text x="402.3" y="117.3">C635</text>
<text x="275.3" y="140.2">C602</text>
<text x="295.7" y="140.2">C608</text>
<text x="100.6" y="155.4">DVDD_1V1</text>
<text x="398.5" y="151.6">C614</text>
<text x="410" y="155.4">C605</text>
<text x="59.4" y="160.5">U78</text>
<text x="34.8" y="164.3" transform="rotate(-90 34.8 164.3)">3V3</text>
<text x="382" y="164.3">C613</text>
<text x="32.2" y="176.3" transform="rotate(-90 32.2 176.3)">GND</text>
<text x="374.4" y="196.1">L2</text>
<text x="187.7" y="201.1">L3</text>
<text x="374.4" y="199.9">L1</text>
<text x="176.3" y="204.9">GND</text>
<text x="189" y="207.5">OSC1</text>
<text x="236" y="208.8">R2</text>
<text x="77.7" y="212.6">3V3</text>
<text x="95" y="215.1">FPC2</text>
<text x="164.8" y="211.3">R1</text>
<text x="223.3" y="225.3">GND</text>
<text x="45.5" y="229.1">R5</text>
<text x="3.6" y="300.2">1</text>
</g>
<g font-size="2.3" fill="#00f">
<text x="347.9" y="15.3">IMX415</text>
<text x="196.1" y="24.2">IMX415</text>
<text x="286.8" y="29.7">4.7uF</text>
<text x="408.7" y="28.4">100nF</text>
<text x="145.8" y="32.2">MIPI_CKP/SR_D6</text>
<text x="145.8" y="34.8">MIPI_CKN/SR_D7</text>
<text x="392.2" y="32.2">1uF</text>
<text x="145.8" y="39.8">MIPI_D0P/SR_D2</text>
<text x="145.8" y="42.4">MIPI_D0N/SR_D3</text>
<text x="145.8" y="47.5">MIPI_D1P/SR_D4</text>
<text x="145.8" y="50">MIPI_D1N/SR_D5</text>
<text x="145.8" y="55.1">MIPI_D2P/SR_D8</text>
<text x="145.8" y="57.6">MIPI_D2N/SR_D9</text>
<text x="390.9" y="58.9">100nF</text>
<text x="407.4" y="58.9">4.7uF</text>
<text x="145.8" y="62.7">MIPI_D3P/SR_D10</text>
<text x="145.8" y="65.2">MIPI_D3N/SR_D11</text>
<text x="60.7" y="76.7">MD57E29QC3</text>
<text x="40.4" y="81.8">10uF100nF</text>
<text x="96.3" y="89.4">100nF10uF</text>
<text x="289.3" y="93.2">10nF</text>
<text x="305.8" y="91.9">1uF</text>
<text x="145.8" y="113.5">MIPI_MCLK</text>
<text x="145.8" y="116">MIPI_RST/SR_RSTH11</text>
<text x="284.2" y="117.3">1uF</text>
<text x="304.5" y="117.3">100nF</text>
<text x="36" y="124.2" transform="rotate(-90 36 124.2)">3V3</text>
<text x="397.3" y="122.4">1uF</text>
<text x="55.6" y="131.3">XTP2038-180AS2CT</text>
<text x="410" y="126.2">10nF</text>
<text x="37.8" y="137.6">10uF100nF</text>
<text x="78.5" y="137.6">10uF100nF</text>
<text x="275.3" y="142.7">100nF</text>
<text x="295.7" y="142.7">4.7uF</text>
<text x="398.5" y="154.1">10uF</text>
<text x="382" y="161.8">4.7uF</text>
<text x="410" y="158">1uF</text>
<text x="59.4" y="173.2">MD57E11QC3</text>
<text x="39.1" y="178.3">100nF10uF</text>
<text x="93.7" y="177">10uF</text>
<text x="98.8" y="178.3">100nF</text>
<text x="383.3" y="196.1">CBG100505U000T</text>
<text x="187.7" y="203.7">UPZ1005D121-1R3TF</text>
<text x="388.4" y="204.9">CBG100505U000T</text>
<text x="147.1" y="212.6">MIPI_MCLK</text>
<text x="181.4" y="215.1">100nF</text>
<text x="229.6" y="215.1">100nF</text>
<text x="236" y="213.8">10K</text>
<text x="246.1" y="210">POWERDOWNN</text>
<text x="50.5" y="220.2">POWERDOWNN</text>
<text x="95" y="217.6">AFC01-S24FCA-00</text>
<text x="164.8" y="216.4">0R</text>
<text x="189" y="217.6">37.125MHz</text>
<text x="62" y="225.3">I2C1_SCL</text>
<text x="62" y="222.7">I2C1_SDA</text>
<text x="22.6" y="230.3">MIPI_MCLK</text>
<text x="49.3" y="232.9">MIPI_RST/SR_RST</text>
<text x="45.5" y="234.2">0R</text>
<text x="49.3" y="238">MIPI_D3P/SR_D10</text>
<text x="49.3" y="245.6">MIPI_D2P/SR_D8</text>
<text x="49.3" y="240.5">MIPI_D3N/SR_D11</text>
<text x="49.3" y="248.1">MIPI_D2N/SR_D9</text>
<text x="49.3" y="255.7">MIPI_CKN/SR_D7</text>
<text x="49.3" y="253.2">MIPI_CKP/SR_D6</text>
<text x="49.3" y="263.4">MIPI_D1N/SR_D5</text>
<text x="49.3" y="260.8">MIPI_D1P/SR_D4</text>
<text x="49.3" y="268.4">MIPI_D0P/SR_D2</text>
<text x="49.3" y="271">MIPI_D0N/SR_D3</text>
</g>
<g font-size="2.3">
<text x="311.9" y="21">A3</text>
<text x="311.9" y="23.6">A6</text>
<text x="316.5" y="22">VDDLSC1</text>
<text x="373.2" y="22">VDDHAN1</text>
<text x="385.8" y="21">E4</text>
<text x="385.8" y="23.6">E5</text>
<text x="310.8" y="26.1">F11</text>
<text x="311.9" y="28.6">P6</text>
<text x="316.5" y="24.6">VDDLSC2</text>
<text x="316.5" y="27.1">VDDLSC3</text>
<text x="316.5" y="29.7">VDDLSC4</text>
<text x="373.2" y="24.6">VDDHAN2</text>
<text x="373.2" y="27.1">VDDHAN3</text>
<text x="385.8" y="26.1">K5</text>
<text x="167" y="32.5">H2</text>
<text x="167" y="35">H1</text>
<text x="171.7" y="33.5">DCKP</text>
<text x="222" y="33.5">NC1</text>
<text x="228.3" y="32.5">A1</text>
<text x="228.3" y="35">A11</text>
<text x="311.9" y="31.2">P8</text>
<text x="316.5" y="32.2">VDDLSC5</text>
<text x="167.3" y="40.1">F2</text>
<text x="171.7" y="36">DCKN</text>
<text x="171.7" y="41.1">DMO1P</text>
<text x="222" y="36">NC2</text>
<text x="222" y="38.6">NC3</text>
<text x="222" y="41.1">NC4</text>
<text x="228.3" y="37.5">A8</text>
<text x="228.3" y="40.1">B8</text>
<text x="374.7" y="39.8">VSSHAN</text>
<text x="385.8" y="38.8">D4</text>
<text x="167.2" y="47.7">K2</text>
<text x="167.3" y="42.6">F1</text>
<text x="171.7" y="43.6">DMO1N</text>
<text x="222" y="43.6">NC5</text>
<text x="228.3" y="42.6">C3</text>
<text x="228.3" y="47.7">C5</text>
<text x="311.9" y="43.9">B3</text>
<text x="311.9" y="46.4">B4</text>
<text x="316.5" y="44.9">VSSLSC1</text>
<text x="316.5" y="47.4">VSSLSC2</text>
<text x="167.2" y="50.2">K1</text>
<text x="171.7" y="48.7">DMO2P</text>
<text x="171.7" y="51.3">DMO2N</text>
<text x="222" y="48.7">NC6</text>
<text x="222" y="51.3">NC7</text>
<text x="222" y="53.8">NC8</text>
<text x="228.3" y="50.2">C6</text>
<text x="228.3" y="52.8">C7</text>
<text x="311.9" y="49">B5</text>
<text x="311.9" y="51.5">B6</text>
<text x="316.5" y="50">VSSLSC3</text>
<text x="316.5" y="52.5">VSSLSC4</text>
<text x="373.3" y="52.5">VDDHPX1</text>
<text x="385.8" y="51.5">E6</text>
<text x="167.2" y="55.3">E2</text>
<text x="167.2" y="57.9">E1</text>
<text x="171.7" y="56.3">DMO3P</text>
<text x="171.7" y="58.9">DMO3N</text>
<text x="220.8" y="58.9">NC10</text>
<text x="222" y="56.3">NC9</text>
<text x="228.3" y="55.3">C8</text>
<text x="228.3" y="57.9">C9</text>
<text x="311.8" y="54">C2</text>
<text x="311.8" y="56.6">D1</text>
<text x="311.8" y="59.1">D2</text>
<text x="316.5" y="55.1">VSSLSC5</text>
<text x="316.5" y="57.6">VSSLSC6</text>
<text x="373.3" y="55.1">VDDHPX2</text>
<text x="373.3" y="57.6">VDDHPX3</text>
<text x="385.8" y="54">E7</text>
<text x="385.8" y="56.6">E8</text>
<text x="385.8" y="59.1">K7</text>
<text x="167.4" y="62.9">L2</text>
<text x="167.4" y="65.5">L1</text>
<text x="171.7" y="64">DMO4P</text>
<text x="220.8" y="64">NC11</text>
<text x="228.3" y="62.9">D3</text>
<text x="228.3" y="65.5">D9</text>
<text x="310.8" y="61.7">F10</text>
<text x="311.7" y="64.2">G1</text>
<text x="316.5" y="60.1">VSSLSC7</text>
<text x="316.5" y="62.7">VSSLSC8</text>
<text x="316.5" y="65.2">VSSLSC9</text>
<text x="373.3" y="60.1">VDDHPX4</text>
<text x="373.3" y="62.7">VDDHPX5</text>
<text x="385.8" y="61.7">K8</text>
<text x="59.3" y="66.7">1</text>
<text x="59.3" y="71.8">3</text>
<text x="61.6" y="68">VIN</text>
<text x="68.7" y="68">VOUT</text>
<text x="71.7" y="70.6">NC</text>
<text x="76.1" y="71.8">2</text>
<text x="76.1" y="69.3">4</text>
<text x="76.1" y="66.7">5</text>
<text x="171.7" y="66.5">DMO4N</text>
<text x="220.8" y="66.5">NC12</text>
<text x="220.8" y="69">NC13</text>
<text x="220.8" y="71.6">NC14</text>
<text x="228.3" y="68">E10</text>
<text x="228.3" y="70.6">E11</text>
<text x="311.7" y="66.7">G2</text>
<text x="312.3" y="69.3">J1</text>
<text x="312.3" y="71.8">J2</text>
<text x="316.5" y="67.8">VSSLSC10</text>
<text x="316.5" y="70.3">VSSLSC11</text>
<text x="61.6" y="73.1">EN</text>
<text x="70" y="73.1">GND</text>
<text x="166.3" y="75.6">J11</text>
<text x="171.7" y="76.7">SDA</text>
<text x="220.8" y="74.1">NC15</text>
<text x="228.3" y="73.1">E3</text>
<text x="311.6" y="74.4">M1</text>
<text x="316.5" y="72.8">VSSLSC12</text>
<text x="316.5" y="75.4">VSSLSC13</text>
<text x="373.6" y="77.9">VSSHPX1</text>
<text x="385.8" y="76.9">B9</text>
<text x="165.9" y="78.2">K10</text>
<text x="171.7" y="79.2">SCL</text>
<text x="220.8" y="79.2">NC16</text>
<text x="220.8" y="81.7">NC17</text>
<text x="228.3" y="78.2">E9</text>
<text x="228.3" y="80.7">K3</text>
<text x="228.3" y="83.3">K4</text>
<text x="373.6" y="80.5">VSSHPX2</text>
<text x="373.6" y="83">VSSHPX3</text>
<text x="385.8" y="79.4">D10</text>
<text x="385.8" y="82">D5</text>
<text x="165.9" y="88.3">K11</text>
<text x="171.7" y="89.4">XVS</text>
<text x="220.8" y="84.3">NC18</text>
<text x="220.8" y="86.8">NC19</text>
<text x="220.8" y="89.4">NC20</text>
<text x="228.3" y="85.8">K6</text>
<text x="228.3" y="88.3">K9</text>
<text x="311.8" y="84.5">C1</text>
<text x="311.9" y="87.1">P3</text>
<text x="316.5" y="85.5">VDDLIF1</text>
<text x="316.5" y="88.1">VDDLIF2</text>
<text x="373.6" y="85.5">VSSHPX4</text>
<text x="373.6" y="88.1">VSSHPX5</text>
<text x="385.8" y="84.5">D6</text>
<text x="385.8" y="87.1">D7</text>
<text x="385.8" y="89.6">D8</text>
<text x="166.1" y="90.9">L11</text>
<text x="171.7" y="91.9">XHS</text>
<text x="220.8" y="94.4">NC21</text>
<text x="228.3" y="93.4">L3</text>
<text x="228.3" y="96">L4</text>
<text x="373.6" y="90.6">VSSHPX6</text>
<text x="373.6" y="93.2">VSSHPX7</text>
<text x="373.6" y="95.7">VSSHPX8</text>
<text x="385.8" y="92.1">L7</text>
<text x="385.8" y="94.7">L8</text>
<text x="165.8" y="101">H10</text>
<text x="220.8" y="97">NC22</text>
<text x="220.8" y="99.5">NC23</text>
<text x="228.3" y="98.5">L6</text>
<text x="228.3" y="101">L9</text>
<text x="310.3" y="97.2">M10</text>
<text x="311.6" y="99.8">M2</text>
<text x="316.5" y="98.2">VSSLSC14</text>
<text x="316.5" y="100.8">VSSLSC15</text>
<text x="374.8" y="98.2">VSSHPX</text>
<text x="374.8" y="100.8">VSSHPX</text>
<text x="385.8" y="97.2">L5</text>
<text x="385.8" y="99.8">C10</text>
<text x="166.3" y="103.6">J10</text>
<text x="171.7" y="102.1">SLAMODE0</text>
<text x="171.7" y="104.6">SLAMODE1</text>
<text x="220.8" y="102.1">NC24</text>
<text x="220.8" y="104.6">NC25</text>
<text x="228.3" y="103.6">M3</text>
<text x="165.5" y="113.7">M11</text>
<text x="220.8" y="109.7">NC26</text>
<text x="220.8" y="112.2">NC27</text>
<text x="228.3" y="108.7">M4</text>
<text x="228.3" y="111.2">M5</text>
<text x="228.3" y="113.7">M6</text>
<text x="311.9" y="109.9">P5</text>
<text x="311.9" y="112.5">P4</text>
<text x="316.5" y="110.9">VDDLPL1</text>
<text x="316.5" y="113.5">VDDLPL2</text>
<text x="372.5" y="113.5">VDDMIO_1</text>
<text x="385.8" y="112.5">A4</text>
<text x="171.7" y="114.8">INCK</text>
<text x="171.7" y="117.3">XCLR</text>
<text x="220.8" y="114.8">NC28</text>
<text x="220.8" y="117.3">NC29</text>
<text x="220.8" y="119.8">NC30</text>
<text x="228.3" y="116.3">M7</text>
<text x="228.3" y="118.8">M8</text>
<text x="372.5" y="116">VDDMIO_2</text>
<text x="372.5" y="118.6">VDDMIO_4</text>
<text x="385.8" y="115">A5</text>
<text x="385.8" y="117.5">P7</text>
<text x="54.2" y="123.9">2</text>
<text x="54.2" y="121.4">1</text>
<text x="56.6" y="125.2">GND</text>
<text x="56.6" y="122.6">VIN</text>
<text x="63.6" y="122.6">VOUT</text>
<text x="71" y="121.4">5</text>
<text x="220.8" y="124.9">NC31</text>
<text x="228.3" y="123.9">M9</text>
<text x="311.8" y="122.6">N5</text>
<text x="311.8" y="125.2">N4</text>
<text x="316.5" y="123.6">VSSLPL1</text>
<text x="372.5" y="121.1">VDDMIO_3</text>
<text x="385.8" y="120.1">G11</text>
<text x="54.2" y="126.4">3</text>
<text x="56.6" y="127.7">EN</text>
<text x="63.1" y="127.7">NC/FB</text>
<text x="71" y="126.4">4</text>
<text x="165.6" y="129">G10</text>
<text x="166.1" y="131.5">L10</text>
<text x="167" y="126.4">C4</text>
<text x="171.7" y="127.5">TVMON</text>
<text x="171.7" y="130">TENABLE</text>
<text x="220.8" y="127.5">NC32</text>
<text x="220.8" y="130">NC33</text>
<text x="228.3" y="126.4">P1</text>
<text x="228.3" y="129">P11</text>
<text x="316.5" y="126.2">VSSLPL2</text>
<text x="372.6" y="131.3">VSSLSC16</text>
<text x="385.8" y="130.2">N3</text>
<text x="171.7" y="132.5">TOUR</text>
<text x="311.9" y="135.3">A7</text>
<text x="311.9" y="137.9">P9</text>
<text x="316.5" y="136.3">VDDLCN1</text>
<text x="372.6" y="133.8">VSSLSC17</text>
<text x="372.6" y="136.3">VSSLSC18</text>
<text x="385.8" y="132.8">N6</text>
<text x="385.8" y="135.3">N7</text>
<text x="385.8" y="137.9">N8</text>
<text x="316.5" y="138.9">VDDLCN2</text>
<text x="372.6" y="138.9">VSSLSC19</text>
<text x="311.9" y="148">B7</text>
<text x="316.5" y="149">VDDLCN1</text>
<text x="376.5" y="149">VRLRS</text>
<text x="377.9" y="146.5">VRHT</text>
<text x="385.8" y="145.5">A9</text>
<text x="385.8" y="148">C11</text>
<text x="311.8" y="150.6">N9</text>
<text x="316.5" y="151.6">VDDLCN2</text>
<text x="378.3" y="151.6">VRLT</text>
<text x="385.8" y="150.6">D11</text>
<text x="58" y="163.3">1</text>
<text x="60.4" y="164.5">VIN</text>
<text x="67.4" y="164.5">VOUT</text>
<text x="70.5" y="167.1">NC</text>
<text x="74.8" y="163.3">5</text>
<text x="74.8" y="165.8">4</text>
<text x="58" y="168.3">3</text>
<text x="60.4" y="169.6">EN</text>
<text x="68.7" y="169.6">GND</text>
<text x="74.8" y="168.3">2</text>
<text x="81" y="215.3">24</text>
<text x="91.7" y="211.3" transform="rotate(-90 91.7 211.3)">25</text>
<text x="92.7" y="215.6" transform="rotate(-90 92.7 215.6)">25</text>
<text x="187.6" y="210.3">4</text>
<text x="187.6" y="212.8">3</text>
<text x="189.9" y="211.5">VDD</text>
<text x="189.9" y="214.1">OUT</text>
<text x="202.6" y="211.5">Tri-state</text>
<text x="205.9" y="214.1">GND</text>
<text x="212" y="212.8">2</text>
<text x="212" y="210.3">1</text>
<text x="81" y="220.4">22</text>
<text x="81" y="217.9">23</text>
<text x="85.3" y="221.4">22</text>
<text x="85.3" y="218.9">23</text>
<text x="85.3" y="216.4">24</text>
<text x="81" y="225.5">20</text>
<text x="81" y="223">21</text>
<text x="85.3" y="226.5">20</text>
<text x="85.3" y="224">21</text>
<text x="81" y="233.1">17</text>
<text x="81" y="230.6">18</text>
<text x="81" y="228">19</text>
<text x="85.3" y="231.6">18</text>
<text x="85.3" y="229.1">19</text>
<text x="81" y="238.2">15</text>
<text x="81" y="235.7">16</text>
<text x="85.3" y="239.2">15</text>
<text x="85.3" y="236.7">16</text>
<text x="85.3" y="234.1">17</text>
<text x="81" y="245.8">12</text>
<text x="81" y="243.3">13</text>
<text x="81" y="240.7">14</text>
<text x="85.3" y="244.3">13</text>
<text x="85.3" y="241.8">14</text>
<text x="81" y="250.9">10</text>
<text x="81" y="248.4">11</text>
<text x="85.3" y="251.9">10</text>
<text x="85.3" y="249.4">11</text>
<text x="85.3" y="246.8">12</text>
<text x="82.3" y="256">8</text>
<text x="82.3" y="253.4">9</text>
<text x="85.3" y="257">8</text>
<text x="85.3" y="254.5">9</text>
<text x="82.3" y="263.6">5</text>
<text x="82.3" y="261.1">6</text>
<text x="82.3" y="258.5">7</text>
<text x="85.3" y="262.1">6</text>
<text x="85.3" y="259.5">7</text>
<text x="82.3" y="268.7">3</text>
<text x="82.3" y="266.1">4</text>
<text x="85.3" y="269.7">3</text>
<text x="85.3" y="267.2">4</text>
<text x="85.3" y="264.6">5</text>
<text x="82.3" y="273.8">1</text>
<text x="82.3" y="271.2">2</text>
<text x="85.3" y="274.8">1</text>
<text x="85.3" y="272.2">2</text>
<text x="92.7" y="275.6" transform="rotate(-90 92.7 275.6)">26</text>
<text x="91.7" y="279.9" transform="rotate(-90 91.7 279.9)">26</text>
</g>
<g font-size="2" fill="#00f">
<text x="265.5" y="22">DVDD_1V1</text>
<text x="414.3" y="22">AVDD_2V9</text>
<text x="411.7" y="52.5">AVDD_2V9</text>
<text x="153.4" y="75.5">I2C1_SDA</text>
<text x="153.4" y="78">I2C1_SCL</text>
<text x="257" y="85.6">DVDD_1V1</text>
<text x="407.6" y="108.2">VDDIO_1V8</text>
<text x="80" y="119.7">VDDIO_1V8</text>
<text x="180.3" y="193.3">VDDIO_1V8</text>
</g>
</svg>
